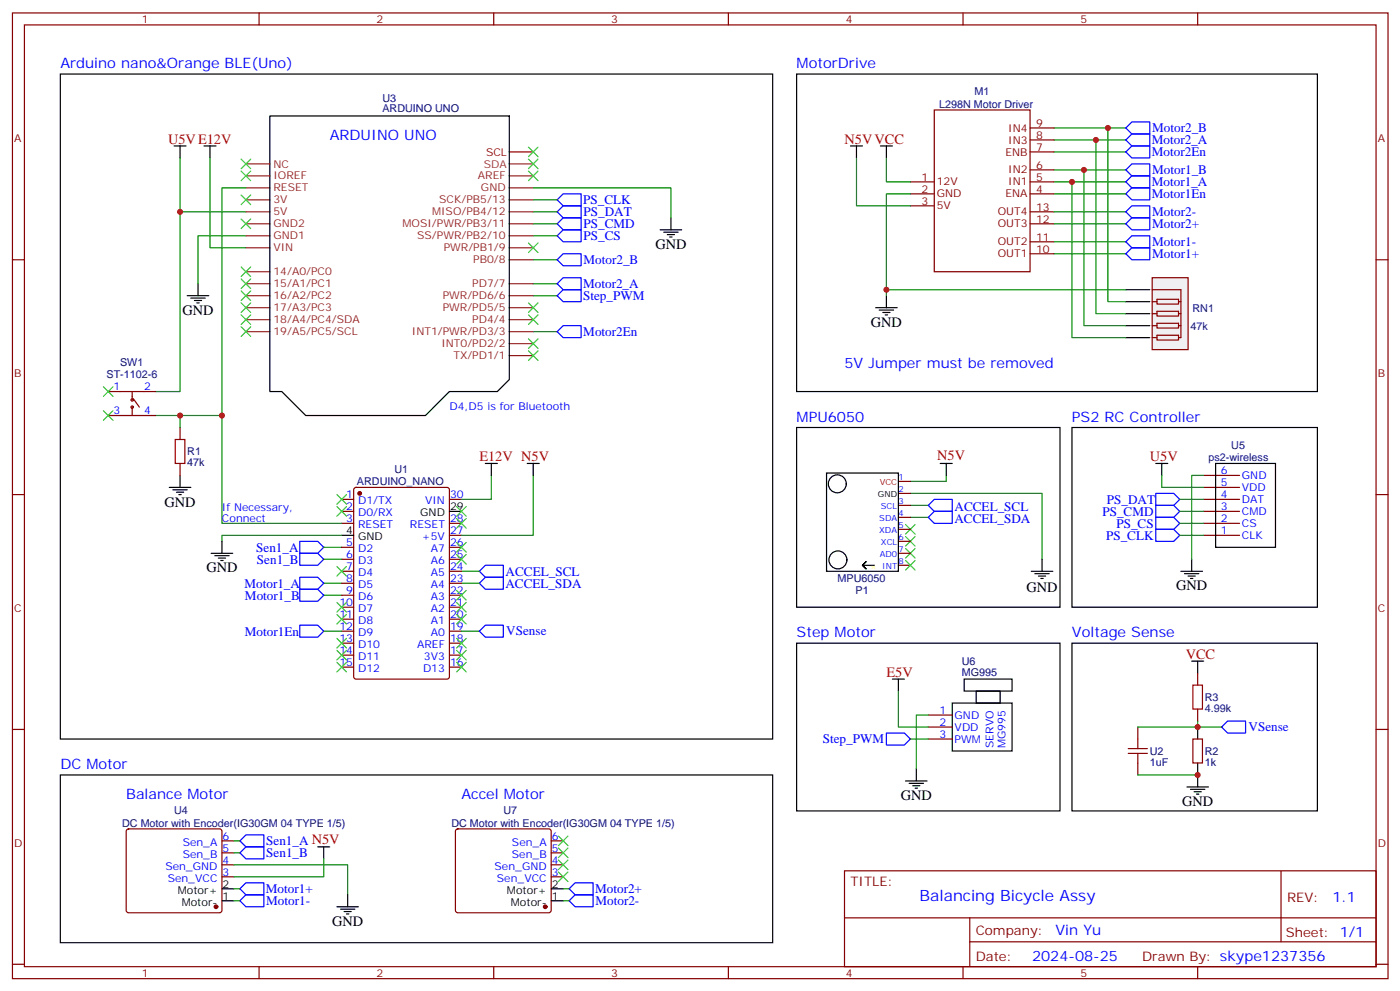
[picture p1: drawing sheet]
<svg xmlns="http://www.w3.org/2000/svg" width="413mm" height="292mm" viewBox="0 0 413 292" stroke-linecap="round" stroke-linejoin="round" font-family="sans-serif">
<g fill="none" stroke="#870000" stroke-width=".35">
<path d="M3.7 3.8h405.3v284.3h-405.3zM7.2 7.3h398.3v277.3h-398.3zM76.3 3.8v3.5M145.5 3.8v3.5M214.6 3.8v3.5M283.8 3.8v3.5M352.9 3.8v3.5M275.3 32.4h28.2v47.6h-28.2zM303.5 37.7h7.1M268.3 53.6h7M268.3 57.1h7M303.5 41.2h7.1"/>
<path d="M303.5 44.7h7.1M303.5 50h7.1M303.5 53.6h7.1M303.5 57.1h7.1M3.7 76.5h3.5M268.3 60.6h7M303.5 71.2h7.1M303.5 65.9h7.1M303.5 74.7h7.1M303.5 62.4h7.1M405.5 76.5h3.5M354.7 140h10.6"/>
<path d="M3.7 145.6h3.5M354.7 143.5h10.6M354.7 147h10.6M354.7 150.6h10.6M354.7 154.1h10.6M354.7 157.6h10.6M405.5 145.6h3.5M3.7 214.8h3.5M273.5 210.5h7.1M273.5 214.1h7.1M273.5 217.6h7.1M405.5 214.8h3.5"/>
<path d="M248.8 256.4h156.7v28.2h-156.7zM377.5 256.4v20.9M248.9 270.2h156.5M285.8 277.3h119.6M285.8 270.2v14.2M3.7 283.9h3.5M76.3 284.6v3.5M145.5 284.6v3.5M214.6 284.6v3.5M283.8 284.6v3.5M352.9 284.6v3.5M405.5 283.9h3.5"/>
</g>
<g fill="none" stroke="#000" stroke-width=".35">
<path d="M234.7 21.8h153.5v93.5h-153.5zM250.6 43h3.5M252.4 43v3.5M259.4 43h3.6M261.2 43v3.5M258 90.6h6.4M259.1 91.3h4.2M260.1 92h2.2M260.8 92.7h.7M261.2 87.1v3.5M315.9 125.9h72.3v52.9h-72.3zM340.6 136.5h3.5"/>
<path d="M342.3 136.5v3.5M358.2 136.5h17.6v24.6h-17.6zM348 168.2h6.3M349 168.9h4.3M350.1 169.6h2.1M350.8 170.3h.7M351.2 164.7v3.5M234.7 189.4h77.6v49.4h-77.6zM263 200h3.5M264.7 200v3.5M284.1 200h14.1v3.5h-14.1zM280.6 207h17.6v14.1h-17.6z"/>
<path d="M287.7 203.5h7v3.5h-7zM266.8 229.9h6.4M267.9 230.6h4.2M269 231.4h2.1M269.7 232.1h.7M270 226.4v3.5"/>
</g>
<g fill="none" stroke="#008700" stroke-width=".35">
<path d="M310.6 37.7h21.2M252.4 46.5v14.1h15.9M261.2 46.5v7.1h7.1M268.3 57.1h-7.1v30M310.6 41.2h21.2M310.6 44.7h21.2M310.6 50h21.2M310.6 53.6h21.2M310.6 57.1h21.2M310.6 74.7h21.2M310.6 62.4h21.2M310.6 65.9h21.2"/>
<path d="M310.6 71.2h21.2M342.3 140v3.5h12.4M354.7 140h-3.5v24.7M347.6 147h7.1M347.6 150.6h7.1M347.6 154.1h7.1M347.6 157.6h7.1M264.7 203.5v10.6h8.8M268.3 217.6h5.2M273.5 210.5h-3.5v15.9"/>
</g>
<path d="M333.5 55.3h5.3v3.5h-5.3l-1.7-1.7zM340.6 145.3h5.3l1.7 1.7-1.7 1.8h-5.3zM340.6 148.8h5.3l1.7 1.8-1.7 1.7h-5.3zM340.6 152.3h5.3l1.7 1.8-1.7 1.8h-5.3zM340.6 155.9h5.3l1.7 1.7-1.7 1.8h-5.3zM261.2 215.8h5.3l1.8 1.8-1.8 1.8h-5.3z" fill="none" stroke="#00f" stroke-width=".35"/>
<path d="M339.5 81.8h10.6v21.1h-10.6z" fill="#f0f0f0" stroke="#870000" stroke-width=".35"/>
<g fill="none" stroke="#000" stroke-width=".35">
<path d="M17.8 21.8h209.9v195.8h-209.9zM79.5 34.1h70.6v77.7l-3.6 3.5h-14.1l-7 7h-35.3l-7.1-7h-3.5zM51.3 43h3.5M53.1 43v3.5M60.1 43h3.5M61.9 43v3.5M194.5 67.7h6.4M195.6 68.4h4.2M196.6 69.1h2.2M197.3 69.8h.7M197.7 64.1v3.6M55.2 87.1h6.3"/>
<path d="M56.2 87.8h4.3M57.3 88.5h2.1M58 89.2h.7M58.3 83.5v3.6M331.8 85.3h7M331.8 88.8h7M331.8 92.4h7M331.8 95.9h7M331.8 99.4h7M53.1 140v3.5M143 136.5h3.5M144.8 136.5v3.5"/>
<path d="M155.4 136.5h3.5M157.1 136.5v3.5M234.7 125.9h77.6v52.9h-77.6zM243.6 139.3h21.1v28.9h-21.1zM277.1 136.5h3.5M278.8 136.5v3.5M49.9 143.5h6.3M50.9 144.2h4.3M52 144.9h2.1M52.7 145.6h.7M65.4 159.4v3.5M100.7 157.6h3.5"/>
<path d="M132.4 150.6h3.6M62.2 162.9h6.4M63.3 163.6h4.2M64.3 164.3h2.2M65.1 165h.7M254.1 166.4l1.1-1-1.1 1 1.1 1.1zM254.1 166.4h3.6M303.9 168.2h6.3M304.9 168.9h4.3M306 169.6h2.1M306.7 170.3h.7M307.1 164.7v3.5"/>
<path d="M315.9 189.4h72.3v49.4h-72.3zM351.2 194.7h3.5M352.9 194.7v3.5M352.9 214.1v3.5M17.8 228.2h209.9v49.4h-209.9zM349.7 231.7h6.4M350.8 232.4h4.2M351.9 233.1h2.1M352.6 233.8h.7M352.9 224.6v7.1M93.6 249.3h3.6M95.4 249.3v3.6"/>
<path d="M65.4 265.2h3.5M65.4 261.7h3.5M99.3 267h6.3M100.3 267.7h4.3M101.4 268.4h2.1M102.1 269.1h.7M102.4 263.5v3.5M162.4 265.2h3.5M162.4 261.7h3.5"/>
<circle cx="246.7" cy="142.5" r="2.65"/>
<circle cx="246.9" cy="164.9" r="2.65"/>
</g>
<g fill="none" stroke="#870000" stroke-width=".35">
<path d="M339.5 88.8h1.4M339.5 92.4h1.4M339.5 95.9h1.4M339.5 99.4h1.4M339.5 85.3h8.5v14.1h-.7M340.9 88.1h6.4v1.4h-6.4zM340.9 91.7h6.4v1.4h-6.4zM340.9 95.2h6.4v1.4h-6.4zM340.9 98.7h6.4v1.4h-6.4zM347.3 88.8h.7M347.3 92.4h.7M347.3 95.9h.7"/>
<path d="M31.9 115.3h14.1M38.9 115.3v2.5M38.9 119.9v2.4M39.3 117.4l1.8 2.5M31.9 122.3h14.1M53.1 125.9v3.5M53.1 136.5v3.5M100.7 147h3.5M100.7 150.6h3.5M100.7 154.1h3.5M104.4 143.7l.5-.2h26.8l.7 .4v55.3l-.4 .7-27.1 .1-.6-.5-.1-55.3zM132.4 147h3.6"/>
<path d="M132.4 154.1h3.6M132.4 157.6h3.6M264.7 141.7h3.6M264.7 145.3h3.6M264.7 148.8h3.6M264.7 152.3h3.6M264.7 155.9h3.6M264.7 159.4h3.6M100.7 161.1h3.5M100.7 164.7h3.5M100.7 168.2h3.5M100.7 171.7h3.5"/>
<path d="M100.7 175.3h3.5M100.7 178.8h3.5M132.4 161.1h3.6M132.4 164.7h3.6M132.4 168.2h3.6M132.4 171.7h3.6M132.4 175.3h3.6M132.4 178.8h3.6M264.7 162.9h3.6M264.7 166.4h3.6M100.7 182.3h3.5M100.7 185.8h3.5"/>
<path d="M100.7 189.4h3.5M100.7 192.9h3.5M100.7 196.4h3.5M132.4 182.3h3.6M132.4 185.8h3.6M132.4 189.4h3.6M132.4 192.9h3.6M132.4 196.4h3.6M352.9 198.2v3.5M335.3 214.1v3.5M351.5 217.6h2.8v7h-2.8zM352.9 208.8v3.5"/>
<path d="M335.3 224.6v3.6M37.4 244.3l.5-.2h26.8l.5 .2 .2 .5v23.2l-.2 .5-.5 .2h-26.8l-.5-.2-.2-.5v-23.2zM65.4 258.2h3.5M65.4 254.6h3.5M65.4 251.1h3.5M65.4 247.6h3.5M134.4 244.3l.5-.2h26.8l.5 .2 .2 .5v23.2l-.2 .5-.5 .2h-26.8l-.5-.2-.2-.5v-23.2zM162.4 258.2h3.5M162.4 254.6h3.5M162.4 251.1h3.5M162.4 247.6h3.5"/>
<circle cx="38.9" cy="117.8" r=".35"/>
<circle cx="38.9" cy="119.9" r=".35"/>
</g>
<g fill="none" stroke="#008700" stroke-width=".35">
<path d="M326.5 37.7v51.1h5.3M53.1 46.5v15.9h19.4M61.9 46.5v26.5h10.6M72.5 55.3h-7.1v67M157.1 55.3h40.6v8.8M157.1 58.8h7.1M315.9 53.6v45.8h15.9M319.4 50v45.9h12.4M322.9 41.2v51.2h8.9M53.1 62.4v52.9h-7.1M72.5 69.4h-14.2v14.1M157.1 62.4h7.1"/>
<path d="M157.1 65.9h7.1M157.1 69.4h7.1M157.1 76.5h7.1M157.1 87.1h7.1M157.1 83.5h7.1M157.1 97.6h7.1M261.2 85.3h70.6M46 122.3h19.4M53.1 122.3v3.6M65.4 122.3v31.8h35.3M144.8 140v7h-8.8M157.1 140v17.6h-21.1"/>
<path d="M278.8 140v1.7h-10.5M100.7 157.6h-35.3v1.8M268.3 145.3h38.8v19.4M268.3 148.8h5.2M268.3 152.3h5.2M95.4 171.7h5.3M95.4 161.1h5.3M95.4 175.3h5.3M95.4 164.7h5.3M136 168.2h5.3M136 171.7h5.3M95.4 185.8h5.3"/>
<path d="M136 185.8h5.3M352.9 212.3v1.8h-17.6M352.9 214.1h7.1M335.3 228.2h17.6M68.9 254.6h33.5v8.9M68.9 247.6h1.8M68.9 251.1h1.8M95.4 252.9v5.3h-26.5M68.9 261.7h1.8M68.9 265.2h1.8M165.9 261.7h1.8M165.9 265.2h1.8"/>
</g>
<g fill="none" stroke="#00f" stroke-width=".35">
<path d="M331.8 37.7l1.7-1.8h5.3v3.5h-5.3zM333.5 39.4h5.3v3.6h-5.3l-1.7-1.8zM165.9 57.1h5.3v3.5h-5.3l-1.7-1.8zM331.8 53.6l1.7-1.8h5.3v3.5h-5.3zM333.5 43h5.3v3.5h-5.3l-1.7-1.8zM333.5 48.3h5.3v3.5h-5.3l-1.7-1.8zM164.2 62.4l1.7-1.8h5.3v3.5h-5.3zM164.2 65.9l1.7-1.8h5.3v3.6h-5.3zM164.2 69.4l1.7-1.7h5.3v3.5h-5.3zM165.9 74.7h5.3v3.5h-5.3l-1.7-1.7zM331.8 71.2l1.7-1.8h5.3v3.6h-5.3zM331.8 62.4l1.7-1.8h5.3v3.5h-5.3z"/>
<path d="M333.5 73h5.3v3.5h-5.3l-1.7-1.8zM333.5 64.1h5.3v3.6h-5.3l-1.7-1.8zM164.2 87.1l1.7-1.8h5.3v3.5h-5.3zM164.2 83.5l1.7-1.7h5.3v3.5h-5.3zM164.2 97.6l1.7-1.7h5.3v3.5h-5.3zM88.3 159.4h5.3l1.8 1.7-1.8 1.8h-5.3zM273.5 148.8l1.8-1.8h5.3v3.6h-5.3zM275.3 150.6h5.3v3.5h-5.3l-1.8-1.8zM88.3 173.5h5.3l1.8 1.8-1.8 1.7h-5.3zM88.3 170h5.3l1.8 1.7-1.8 1.8h-5.3zM88.3 162.9h5.3l1.8 1.8-1.8 1.7h-5.3zM141.3 168.2l1.7-1.8h5.3v3.6h-5.3z"/>
<path d="M143 170h5.3v3.5h-5.3l-1.7-1.8zM88.3 184.1h5.3l1.8 1.7-1.8 1.8h-5.3zM141.3 185.8l1.7-1.7h5.3v3.5h-5.3zM360 214.1l1.7-1.8h5.3v3.5h-5.3zM70.7 247.6l1.8-1.8h5.3v3.5h-5.3zM72.5 249.3h5.3v3.6h-5.3l-1.8-1.8zM70.7 261.7l1.8-1.8h5.3v3.6h-5.3zM70.7 265.2l1.8-1.7h5.3v3.5h-5.3zM167.7 261.7l1.8-1.8h5.3v3.6h-5.3zM167.7 265.2l1.8-1.7h5.3v3.5h-5.3z"/>
</g>
<g fill="#870000" stroke="#870000" stroke-width=".35">
<circle cx="63.6" cy="267" r=".53"/>
<circle cx="160.7" cy="267" r=".53"/>
<circle cx="106" cy="145.3" r=".53"/>
</g>
<g fill="none" stroke="#3c3" stroke-width=".35">
<path d="M71 46.8l2.9 2.9M71 50.4l2.9 2.8M71 57.4l2.9 2.9M73.9 46.8l-2.9 2.9M73.9 50.4l-2.9 2.8M73.9 57.4l-2.9 2.9M155.7 50.4l2.8 2.8M155.7 46.8l2.8 2.9M155.7 43.3l2.8 2.8M158.5 50.4l-2.8 2.8M158.5 46.8l-2.8 2.9M158.5 43.3l-2.8 2.8"/>
<path d="M71 64.5l2.9 2.8M71 78.6l2.9 2.8M73.9 64.5l-2.9 2.8M73.9 78.6l-2.9 2.8M155.7 71.5l2.8 2.9M158.5 71.5l-2.8 2.9M71 82.1l2.9 2.8M71 85.7l2.9 2.8M71 89.2l2.9 2.8M71 92.7l2.9 2.8M71 96.2l2.9 2.9M73.9 82.1l-2.9 2.8"/>
<path d="M73.9 85.7l-2.9 2.8M73.9 89.2l-2.9 2.8M73.9 92.7l-2.9 2.8M73.9 96.2l-2.9 2.9M155.7 99.8l2.8 2.8M155.7 92.7l2.8 2.8M155.7 89.2l2.8 2.8M158.5 99.8l-2.8 2.8M158.5 92.7l-2.8 2.8M158.5 89.2l-2.8 2.8M30.5 113.9l2.8 2.8M33.3 113.9l-2.8 2.8"/>
<path d="M155.7 103.3l2.8 2.8M158.5 103.3l-2.8 2.8M30.5 120.9l2.8 2.9M33.3 120.9l-2.8 2.9M99.3 145.6l2.8 2.8M99.3 149.2l2.8 2.8M102.1 149.2l-2.8 2.8M102.1 145.6l-2.8 2.8M134.5 152.7l2.9 2.8M134.5 159.7l2.9 2.9M134.5 149.2l2.9 2.8M137.4 152.7l-2.9 2.8"/>
<path d="M137.4 159.7l-2.9 2.9M137.4 149.2l-2.9 2.8M266.8 154.4l2.9 2.9M266.8 158l2.9 2.8M269.7 154.4l-2.9 2.9M269.7 158l-2.9 2.8M99.3 177.4l2.8 2.8M99.3 166.8l2.8 2.8M102.1 177.4l-2.8 2.8M102.1 166.8l-2.8 2.8M134.5 163.3l2.9 2.8M134.5 173.8l2.9 2.9"/>
<path d="M134.5 177.4l2.9 2.8M137.4 163.3l-2.9 2.8M137.4 173.8l-2.9 2.9M137.4 177.4l-2.9 2.8M266.8 161.5l2.9 2.8M266.8 165l2.9 2.9M269.7 161.5l-2.9 2.8M269.7 165l-2.9 2.9M99.3 188l2.8 2.8M99.3 191.5l2.8 2.8M99.3 195l2.8 2.8M99.3 180.9l2.8 2.8"/>
<path d="M102.1 188l-2.8 2.8M102.1 191.5l-2.8 2.8M102.1 195l-2.8 2.8M102.1 180.9l-2.8 2.8M134.5 195l2.9 2.8M134.5 191.5l2.9 2.8M134.5 188l2.9 2.8M134.5 180.9l2.9 2.8M137.4 195l-2.9 2.8M137.4 191.5l-2.9 2.8M137.4 188l-2.9 2.8M137.4 180.9l-2.9 2.8"/>
<path d="M164.5 246.2l2.9 2.8M164.5 249.7l2.9 2.8M164.5 253.2l2.9 2.8M164.5 256.8l2.9 2.8M167.4 256.8l-2.9 2.8M167.4 246.2l-2.9 2.8M167.4 249.7l-2.9 2.8M167.4 253.2l-2.9 2.8"/>
</g>
<g fill="none" stroke="#8c2424" stroke-width=".35">
<path d="M72.5 58.8h7M72.5 55.3h7M72.5 51.8h7M72.5 48.3h7M150.1 58.8h7M150.1 55.3h7M150.1 51.8h7M72.5 73h7M72.5 69.4h7M72.5 65.9h7M72.5 62.4h7M150.1 76.5h7"/>
<path d="M150.1 73h7M150.1 69.4h7M150.1 65.9h7M150.1 62.4h7M72.5 97.6h7M72.5 94.1h7M72.5 90.6h7M72.5 87.1h7M72.5 83.5h7M72.5 80h7M150.1 97.6h7M150.1 94.1h7"/>
<path d="M150.1 90.6h7M150.1 87.1h7M150.1 83.5h7M150.1 104.7h7M150.1 101.2h7"/>
</g>
<path d="M150.1 48.3h7" fill="none" stroke="#933" stroke-width=".35"/>
<path d="M150.1 44.7h7" fill="none" stroke="#900" stroke-width=".35"/>
<path d="M51.6 129.4h2.9v7.1h-2.9zM335.3 217.6v2.8M351.5 201.7h2.8v7.1h-2.8zM332.5 220.4h5.6M332.5 221.8h5.6M335.3 221.8v2.8" fill="none" stroke="#a10000" stroke-width=".35"/>
<g fill="#c00">
<circle cx="315.9" cy="53.6" r=".88"/>
<circle cx="319.4" cy="50" r=".88"/>
<circle cx="322.9" cy="41.2" r=".88"/>
<circle cx="326.5" cy="37.7" r=".88"/>
<circle cx="261.2" cy="85.3" r=".88"/>
<circle cx="352.9" cy="214.1" r=".88"/>
<circle cx="352.9" cy="228.2" r=".88"/>
<circle cx="65.4" cy="122.3" r=".88"/>
<circle cx="53.1" cy="62.4" r=".88"/>
<circle cx="53.1" cy="122.3" r=".88"/>
</g>
<text font-size="4.6" fill="#00f" x="270.9" y="265.4">Balancing Bicycle Assy</text>
<g font-size="4.2" fill="#00f">
<text x="17.8" y="20">Arduino nano&amp;Orange BLE(Uno)</text>
<text x="234.7" y="20">MotorDrive</text>
<text x="97.2" y="41.2">ARDUINO UNO</text>
<text x="248.8" y="108.2">5V Jumper must be removed</text>
<text x="234.7" y="124.1">MPU6050</text>
<text x="315.9" y="124.1">PS2 RC Controller</text>
<text x="234.7" y="187.6">Step Motor</text>
<text x="315.9" y="187.6">Voltage Sense</text>
<text x="17.8" y="226.4">DC Motor</text>
<text x="37.2" y="235.2">Balance Motor</text>
<text x="136" y="235.2">Accel Motor</text>
<text x="392.6" y="265.7">1.1</text>
<text x="311" y="275.2">Vin Yu</text>
<text x="304.1" y="283">2024-08-25</text>
</g>
<g font-size="4.2" fill="#f00">
<text x="49.5" y="42.3">U5VE12V</text>
<text x="248.8" y="42.3">N5VVCC</text>
<text x="141.3" y="135.7">E12V N5V</text>
<text x="276.2" y="135.4">N5V</text>
<text x="338.8" y="135.7">U5V</text>
<text x="349.4" y="194">VCC</text>
<text x="261.2" y="199.2">E5V</text>
</g>
<g font-size="4.2">
<text x="193.1" y="73.3">GND</text>
<text x="53.8" y="92.7">GND</text>
<text x="256.6" y="96.2">GND</text>
<text x="48.5" y="149.2">GND</text>
<text x="60.8" y="168.6">GND</text>
<text x="346.6" y="173.8">GND</text>
<text x="302.5" y="174.2">GND</text>
<text x="265.4" y="235.6">GND</text>
<text x="348.3" y="237.3">GND</text>
<text x="97.9" y="272.6">GND</text>
</g>
<g font-size="3.9" fill="#00f">
<text x="339.5" y="38.9">Motor2_B</text>
<text x="339.4" y="42.4">Motor2_A</text>
<text x="339.4" y="46">Motor2En</text>
<text x="339.5" y="51.2">Motor1_B</text>
<text x="339.4" y="54.8">Motor1_A</text>
<text x="339.4" y="58.4">Motor1En</text>
<text x="171.8" y="60.1">PS_CLK</text>
<text x="171.9" y="63.6">PS_DAT</text>
<text x="339.5" y="63.7">Motor2-</text>
<text x="171.9" y="67.1">PS_CMD</text>
<text x="171.9" y="70.6">PS_CS</text>
<text x="339.5" y="67.2">Motor2+</text>
<text x="171.9" y="77.7">Motor2_B</text>
<text x="339.5" y="76">Motor1+</text>
<text x="339.5" y="72.5">Motor1-</text>
<text x="171.8" y="88.2">Step_PWM</text>
<text x="171.8" y="84.7">Motor2_A</text>
<text x="171.9" y="98.8">Motor2En</text>
<text x="326.2" y="148.3">PS_DAT</text>
<text x="281.2" y="153.9">ACCEL_SDA</text>
<text x="281.3" y="150.4">ACCEL_SCL</text>
<text x="324.8" y="151.8">PS_CMD</text>
<text x="329" y="155.3">PS_CS</text>
<text x="325.9" y="158.9">PS_CLK</text>
<text x="75.5" y="162.4">Sen1_A</text>
<text x="75.7" y="165.9">Sen1_B</text>
<text x="72" y="173.1">Motor1_A</text>
<text x="148.9" y="173">ACCEL_SDA</text>
<text x="149" y="169.5">ACCEL_SCL</text>
<text x="72.2" y="176.6">Motor1_B</text>
<text x="72.2" y="187.1">Motor1En</text>
<text x="149.2" y="187">VSense</text>
<text x="367.9" y="215.3">VSense</text>
<text x="242.4" y="218.8">Step_PWM</text>
<text x="78.4" y="248.9">Sen1_A N5V</text>
<text x="78.5" y="252.5">Sen1_B</text>
<text x="78.4" y="263">Motor1+</text>
<text x="175.4" y="263">Motor2+</text>
<text x="78.5" y="266.6">Motor1-</text>
<text x="175.5" y="266.6">Motor2-</text>
</g>
<g font-size="3.9" fill="#800">
<text x="250.6" y="261">TITLE:</text>
<text x="379.2" y="265.7">REV:</text>
<text x="287.5" y="275.2">Company:</text>
<text x="378.9" y="275.8">Sheet: 1/1</text>
<text x="287.5" y="282.9">Date:</text>
<text x="336.6" y="282.9">Drawn By: skype1237356</text>
</g>
<g font-size="3.2" fill="#800">
<text x="41.8" y="6.8">1</text>
<text x="110.9" y="6.8">2</text>
<text x="180.1" y="6.8">3</text>
<text x="249.2" y="6.8">4</text>
<text x="318.3" y="6.8">5</text>
<text x="4.2" y="41.9">A</text>
<text x="297.1" y="38.7">IN4</text>
<text x="305.3" y="37.3">9</text>
<text x="305.3" y="40.9">8</text>
<text x="406" y="41.9">A</text>
<text x="296.3" y="45.8">ENB</text>
<text x="297.1" y="42.3">IN3</text>
<text x="305.3" y="44.4">7</text>
<text x="271.5" y="53.2">1</text>
<text x="297.1" y="51.1">IN2</text>
<text x="305.3" y="49.7">6</text>
<text x="305.3" y="53.2">5</text>
<text x="271.5" y="56.7">2</text>
<text x="276" y="58.1">GND</text>
<text x="276" y="54.6">12V</text>
<text x="296.3" y="58.1">ENA</text>
<text x="297.1" y="54.6">IN1</text>
<text x="305.3" y="56.7">4</text>
<text x="271.5" y="60.3">3</text>
<text x="276" y="61.7">5V</text>
<text x="294" y="63.4">OUT4</text>
<text x="305.3" y="65.5">12</text>
<text x="305.3" y="62">13</text>
<text x="294" y="67">OUT3</text>
<text x="305.3" y="70.8">11</text>
<text x="294" y="72.2">OUT2</text>
<text x="294" y="75.8">OUT1</text>
<text x="305.3" y="74.4">10</text>
<text x="4.2" y="111.1">B</text>
<text x="406" y="111.1">B</text>
<text x="4.2" y="180.2">C</text>
<text x="406" y="180.2">C</text>
<text x="4.2" y="249.3">D</text>
<text x="406" y="249.3">D</text>
<text x="41.8" y="287.6">1</text>
<text x="110.9" y="287.6">2</text>
<text x="180.1" y="287.6">3</text>
<text x="249.2" y="287.6">4</text>
<text x="318.3" y="287.6">5</text>
</g>
<g font-size="3.2" fill="#000080">
<text x="112.7" y="29.9">U3</text>
<text x="287.1" y="28.1">M1</text>
<text x="112.7" y="33.1">ARDUINO UNO</text>
<text x="276.8" y="31.8">L298N Motor Driver</text>
<text x="351.4" y="91.8">RN1</text>
<text x="350.8" y="97.1">47k</text>
<text x="35.4" y="107.6">SW1</text>
<text x="31.4" y="111.2">ST-1102-6</text>
<text x="55.2" y="137.2">47k</text>
<text x="55.2" y="134.1">R1</text>
<text x="356.1" y="135.8">ps2-wireless</text>
<text x="362.8" y="132.2">U5</text>
<text x="105.2" y="142.9">ARDUINO_NANO</text>
<text x="116.2" y="139.3">U1</text>
<text x="246.8" y="171.3">MPU6050</text>
<text x="252.1" y="174.8">P1</text>
<text x="283.4" y="195.7">U6</text>
<text x="283.4" y="198.9">MG995</text>
<text x="355" y="209.6">4.99k</text>
<text x="355" y="206.4">R3</text>
<text x="338.8" y="225.4">1uF</text>
<text x="338.8" y="222.3">U2</text>
<text x="355" y="225.4">1k</text>
<text x="355" y="222.3">R2</text>
<text x="51.3" y="239.8">U4</text>
<text x="148.3" y="239.8">U7</text>
<text x="36" y="243.4">DC Motor with Encoder(IG30GM 04 TYPE 1/5)</text>
<text x="133" y="243.4">DC Motor with Encoder(IG30GM 04 TYPE 1/5)</text>
</g>
<text font-size="3.2" fill="#900" x="143.2" y="45.8">SCL</text>
<g font-size="3.2" fill="#8d2323">
<text x="80.6" y="52.8">IOREF</text>
<text x="80.6" y="49.3">NC</text>
<text x="140.8" y="52.8">AREF</text>
<text x="80.6" y="59.9">3V</text>
<text x="80.6" y="56.4">RESET</text>
<text x="129.4" y="59.9">SCK/PB5/13</text>
<text x="141.7" y="56.4">GND</text>
<text x="80.6" y="63.4">5V</text>
<text x="127.3" y="63.4">MISO/PB4/12</text>
<text x="80.6" y="70.5">GND1</text>
<text x="80.6" y="67">GND2</text>
<text x="118.6" y="67">MOSI/PWR/PB3/11</text>
<text x="123" y="70.5">SS/PWR/PB2/10</text>
<text x="80.6" y="74">VIN</text>
<text x="130.8" y="74">PWR/PB1/9</text>
<text x="139.4" y="77.5">PB0/8</text>
<text x="80.6" y="81.1">14/A0/PC0</text>
<text x="80.6" y="88.1">16/A2/PC2</text>
<text x="80.6" y="84.6">15/A1/PC1</text>
<text x="130.5" y="88.1">PWR/PD6/6</text>
<text x="139.2" y="84.6">PD7/7</text>
<text x="80.6" y="95.2">18/A4/PC4/SDA</text>
<text x="80.6" y="91.7">17/A3/PC3</text>
<text x="130.5" y="91.7">PWR/PD5/5</text>
<text x="139.2" y="95.2">PD4/4</text>
<text x="80.6" y="98.7">19/A5/PC5/SCL</text>
<text x="121.4" y="98.7">INT1/PWR/PD3/3</text>
<text x="130.1" y="102.2">INT0/PD2/2</text>
<text x="133.6" y="105.8">TX/PD1/1</text>
</g>
<text font-size="3.2" fill="#933" x="142.6" y="49.3">SDA</text>
<g font-size="3.2" fill="#00f">
<text x="33.4" y="114.9">1</text>
<text x="42.5" y="114.9">2</text>
<text x="33.4" y="122">3</text>
<text x="42.5" y="122">4</text>
<text x="132.4" y="120.6">D4,D5 is for Bluetooth</text>
<text x="359.7" y="139.6">6</text>
<text x="359.7" y="143.2">5</text>
<text x="366" y="141">GND</text>
<text x="102" y="146.7">1</text>
<text x="105.5" y="148.4">D1/TX</text>
<text x="125.3" y="148.4">VIN</text>
<text x="132.6" y="146.7">30</text>
<text x="359.7" y="146.7">4</text>
<text x="366" y="144.6">VDD</text>
<text x="366" y="148.1">DAT</text>
<text x="65.4" y="150.6">If Necessary,</text>
<text x="65.4" y="153.7">Connect</text>
<text x="102" y="150.2">2</text>
<text x="102" y="153.7">3</text>
<text x="105.5" y="152">D0/RX</text>
<text x="105.5" y="155.5">RESET</text>
<text x="120.8" y="155.5">RESET</text>
<text x="132.6" y="153.7">28</text>
<text x="359.7" y="150.2">3</text>
<text x="359.7" y="153.7">2</text>
<text x="366" y="151.6">CMD</text>
<text x="366" y="155.2">CS</text>
<text x="102" y="160.8">5</text>
<text x="124.3" y="159">+5V</text>
<text x="132.6" y="160.8">26</text>
<text x="132.6" y="157.3">27</text>
<text x="359.7" y="157.3">1</text>
<text x="366" y="158.7">CLK</text>
<text x="102" y="164.3">6</text>
<text x="102" y="167.9">7</text>
<text x="105.5" y="162.6">D2</text>
<text x="105.5" y="166.1">D3</text>
<text x="126.9" y="166.1">A6</text>
<text x="126.9" y="162.6">A7</text>
<text x="132.6" y="167.9">24</text>
<text x="132.6" y="164.3">25</text>
<text x="102" y="171.4">8</text>
<text x="105.5" y="169.6">D4</text>
<text x="105.5" y="173.1">D5</text>
<text x="126.9" y="173.1">A4</text>
<text x="126.9" y="169.6">A5</text>
<text x="132.6" y="171.4">23</text>
<text x="100" y="178.4">10</text>
<text x="102" y="174.9">9</text>
<text x="105.5" y="176.7">D6</text>
<text x="126.9" y="176.7">A3</text>
<text x="132.6" y="178.4">21</text>
<text x="132.6" y="174.9">22</text>
<text x="100" y="182">11</text>
<text x="100" y="185.5">12</text>
<text x="105.5" y="180.2">D7</text>
<text x="105.5" y="183.7">D8</text>
<text x="126.9" y="183.7">A1</text>
<text x="126.9" y="180.2">A2</text>
<text x="132.6" y="185.5">19</text>
<text x="132.6" y="182">20</text>
<text x="100" y="189">13</text>
<text x="105.5" y="187.3">D9</text>
<text x="105.5" y="190.8">D10</text>
<text x="122.9" y="190.8">AREF</text>
<text x="126.9" y="187.3">A0</text>
<text x="132.6" y="189">18</text>
<text x="100" y="192.5">14</text>
<text x="100" y="196.1">15</text>
<text x="105.5" y="194.3">D11</text>
<text x="105.5" y="197.8">D12</text>
<text x="124.7" y="197.8">D13</text>
<text x="124.9" y="194.3">3V3</text>
<text x="132.6" y="196.1">16</text>
<text x="132.6" y="192.5">17</text>
<text x="276.8" y="210.2">1</text>
<text x="276.8" y="213.7">2</text>
<text x="281.3" y="211.6">GND</text>
<text x="281.3" y="215.1">VDD</text>
<text x="276.8" y="217.2">3</text>
<text x="281.3" y="218.7">PWM</text>
<text x="292.7" y="220.2" transform="rotate(-90 292.7 220.2)">SERVO</text>
<text x="296.3" y="220.4" transform="rotate(-90 296.3 220.4)">MG995</text>
<text x="53.9" y="249">Sen_A</text>
<text x="65.6" y="250.8">5</text>
<text x="65.6" y="247.2">6</text>
<text x="150.9" y="249">Sen_A</text>
<text x="162.6" y="250.8">5</text>
<text x="162.6" y="247.2">6</text>
<text x="48.7" y="256">Sen_GND</text>
<text x="53.8" y="252.5">Sen_B</text>
<text x="65.6" y="257.8">3</text>
<text x="65.6" y="254.3">4</text>
<text x="145.8" y="256">Sen_GND</text>
<text x="150.9" y="252.5">Sen_B</text>
<text x="162.6" y="257.8">3</text>
<text x="162.6" y="254.3">4</text>
<text x="49.4" y="259.6">Sen_VCC</text>
<text x="146.4" y="259.6">Sen_VCC</text>
</g>
<g font-size="3.2">
<text x="123.8" y="152">GND</text>
<text x="132.6" y="150.2">29</text>
<text x="102" y="157.3">4</text>
<text x="105.5" y="159">GND</text>
<text x="52.4" y="263.1">Motor+</text>
<text x="65.6" y="261.3">2</text>
<text x="149.4" y="263.1">Motor+</text>
<text x="162.6" y="261.3">2</text>
<text x="53.5" y="266.6">Motor-</text>
<text x="65.6" y="264.9">1</text>
<text x="150.5" y="266.6">Motor-</text>
<text x="162.6" y="264.9">1</text>
</g>
<text font-size="2.5" fill="#f00" x="259.2" y="142.8">VCC</text>
<g font-size="2.5" fill="#00f">
<text x="264.7" y="141.4">1</text>
<text x="259.6" y="149.9">SCL</text>
<text x="264.7" y="144.9">2</text>
<text x="264.7" y="148.4">3</text>
<text x="259.1" y="153.4">SDA</text>
<text x="264.7" y="152">4</text>
<text x="264.7" y="155.5">5</text>
<text x="259.1" y="156.9">XDA</text>
<text x="259.6" y="160.4">XCL</text>
<text x="264.7" y="159">6</text>
<text x="259.2" y="164">AD0</text>
<text x="260" y="167.5">INT</text>
<text x="264.7" y="162.6">7</text>
<text x="264.7" y="166.1">8</text>
</g>
<text font-size="2.5" x="258.7" y="146.3">GND</text>
<text font-size="1.8" fill="#ff0" x="257.9" y="167.5" transform="rotate(-90 257.9 167.5)">x</text>
</svg>
